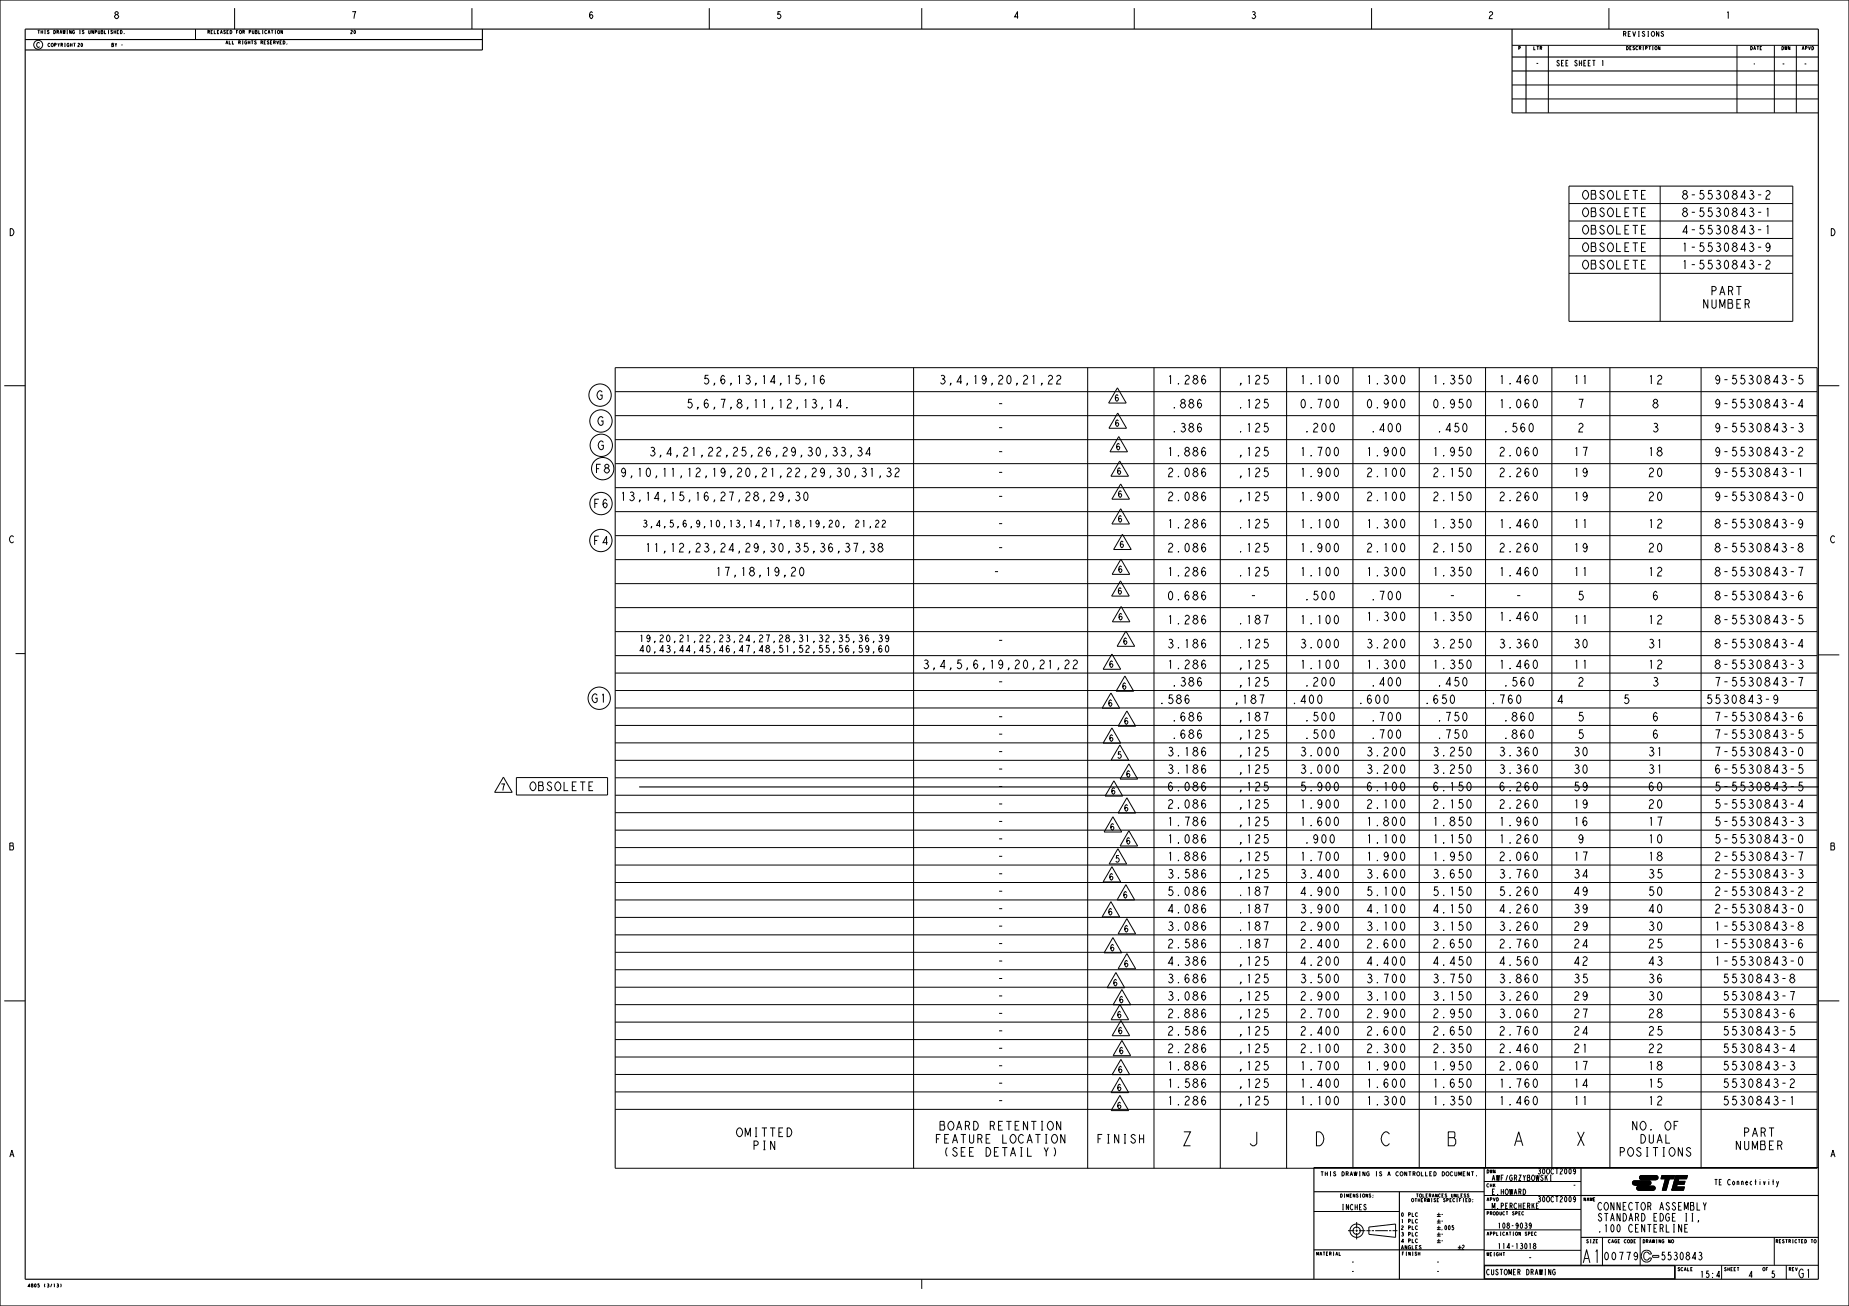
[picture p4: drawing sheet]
<svg xmlns="http://www.w3.org/2000/svg" width="841mm" height="594mm" viewBox="0 0 841 594" stroke-linecap="round" stroke-linejoin="round" font-family="sans-serif">
<g fill="none" stroke="#000" stroke-width=".45">
<path d="M33 20h1M34 20v1M51 14h-1l1 1h-1M52 14v1M52 15h1M53 14v1M53 15h1M54 14h-1v1h1M55 14l1 1h-1zM57 15h.1M89 13v5M107 4v9"/>
<path d="M123 14h1M124 14v1M125 14h.1M125 15h.1M125 14v1M126 19v1l1-1M127 19h1M128 19h-1v1h1M129 14v1l-1-1v1M129 19h1l-1 1zM131 20h.1M215 4v9"/>
<path d="M323 4v9M419 4v9M516 4v9M624 4v9M732 4v9M755 14v3l-2-3v3M757 15l-1-1v1a.9 .9 0 0 1 0 1 .9 .9 0 0 1 0 1l-1-1M55 20h1M688 39h139M688 21h139M704 21v30M729 28v-1v3"/>
<path d="M755 21v2l-1-2v2M790 21v30M801 21v2M807 21v30M817 21v30M824 21l1 1-1 1zM688 45h139M688 51h139M2 175h9M827 175h10M7 297h4M827 298h10"/>
<path d="M2 455h9M827 455h10M601 533h1M601 533v2M603 533v2M603 534h1M604 533v2M605 533h.1M605 535h.1M605 533v2M666 533h-1v2h1M668 533v2l-1-2v2"/>
<path d="M669 533h1M670 533v2M672 535h.1M675 537h44M703 534v3M703 535l1 2M704 534l-1 2M705 537h1M705 534v3M717 532l-1 1v-1h1v1l-1 1M743 537h7l1 1-1 1h-7v-1zM743 539h7z"/>
<path d="M745 540l7-1 1 2h-1h-7h-1zM745 540l7-1a1 1 0 0 1 1 1 1 1 0 0 1-1 1h-7l-1-1zM746 535h7l1 1-1 1h-6l-1-1zM747 537h6zM750 539h-7a1 1 0 0 1-1-1 1 1 0 0 1 1-1h7a1 1 0 0 1 1 1 1 1 0 0 1-1 1M753 537h-6a1 1 0 0 1-1-1 1 1 0 0 1 1-1h6a1 1 0 0 1 1 1 1 1 0 0 1-1 1M756 535h6l-1 1h-2l-1 5h-2l2-5h-3zM762 535h6l-1 1h-3l-4 5zM762 535h6l-1 1h-3l-1 1h3v2h-3v1h3v1h-6zM763 539v1h3v1h-6zM764 536l-1 1h3v2h-3l-3 2zM806 537h1"/>
<path d="M807 536v3M808 537l1 2-1 1M809 537v2M598 551h38M613 560h3M617 560h1M617 556v3M617 559v1M618 560h3M621 548l-1 1a.8 .8 0 0 1 1 0 .8 .8 0 0 1 0 1h-1M622 560h1M623 558l12-1v6l-12-2z"/>
<path d="M623 543v1M624 560h1M625 544h.1M625 545h.1M625 560h6M632 560h1M633 560h3M645 552h-1v1h1M645 555h-1v1h1M645 558h-1v1h1M654 552h1M654 558h1"/>
<path d="M654 555h1M654 553h1M654 559h1M654 556h1M654 552v1M654 555v1M654 558v1M661 557v1a.7 .7 0 0 1 0 1h-1M665 544h.1M665 543v2M665 545h1M665 547h1"/>
<path d="M667 543h-1l1 1h-1M667 546h.1M667 545v2M668 543h-1l1 1h-1M668 545l1 1v1zM670 546h.1M670 547h.1M675 544h44M675 559h44M681 545l1 1h-1zM691 552h.1M692 551h-1v2h1"/>
<path d="M693 541a1.3 1.3 0 0 1 1 1 1.3 1.3 0 0 1-1 1zM693 551l-1 1 1 1v-1M697 557h-1v-1v1l1 1-1 1v-1M697 548l1 2M698 547l-1 2M699 548h.1M700 547h-1v3h1M717 545h-1v-1l1 1v1l-1 1v-1M726 545h-1v1h1M745 541h7zM765 557v3l-2-3v3M766 559h1"/>
<path d="M767 555h.1M767 552v3M768 557h-2v3h2M769 547h1v3h-1zM769 548h1M769 555h1M769 552h1M770 552v3M772 547v3h1M773 555l-1 1M775 547v3M776 547l-1 2"/>
<path d="M609 569v2h1M617 561v3M645 561h-1v1h1M645 564l-1-1v1v1h1M645 570h1M646 569v2M646 567v1h-1M654 564h1M654 561h1M654 565h1M654 562h1M654 561v1"/>
<path d="M654 563v2M663 567h2M663 568h2M664 566v2M675 569h44M684 570h.1M684 570v1M695 561h1l-1-1v2M697 561h.1M697 560v2M698 567v-1h1l-1 1M699 561l-1-1v1v1h1"/>
<path d="M705 577v3l-1-3v3M707 578v-1a1.2 1.2 0 0 0-1 2 1.2 1.2 0 0 0 1 1v-1M727 564h-1v1h1M729 563v12M742 564h1l-1 1zM743 565h1M744 564h-1v1h1M745 571l-1 1-1-1 1-1h1v2l-1 1-1-1M746 563v12M747 569h2l2 1-2-1-1 2v1l1 1 2-1-1 2h-1l-2-1v-2zM754 571h-2v1h2M760 564v1l-1-1v1"/>
<path d="M762 575h65M769 577h.1M770 576h-1v2h1M773 570h1l-1 1a.9 .9 0 0 1 1 1 .9 .9 0 0 1-1 0M773 571h.1M783 575v7M790 576h1M791 576v2M812 575v7M824 564h1M824 564v1M26 584a.7 .7 0 0 1 1 1 .6 .6 0 0 1-1 0"/>
<path d="M26 585h.1M28 584v1M419 582v4M782 580h-1l1-2v3"/>
<circle cx="127" cy="14" r=".7"/>
<circle cx="17" cy="20" r="2"/>
<circle cx="753" cy="22" r=".7"/>
<circle cx="617" cy="560" r="3"/>
<circle cx="617" cy="560" r="1.7"/>
<circle cx="698" cy="567" r=".6"/>
<circle cx="761" cy="564" r=".7"/>
<circle cx="826" cy="564" r=".7"/>
</g>
<path d="M743 537h7l1 1-1 1h-7v-1zM745 540l7-1 1 2h-1h-7h-1zM746 535h7l1 1-1 1h-6l-1-1zM756 535h6l-1 1h-2l-1 5h-2l2-5h-3zM763 539v1h3v1h-6zM764 536l-1 1h3v2h-3l-3 2zM762 535h6l-1 1h-3l-4 5z" fill="#000"/>
<g fill="none" stroke="#000" stroke-width=".51">
<path d="M0 0h841v594h-841zM11 13h816v569h-816zM11 18h208M219 13v10h-208M688 13v38M688 32h139M688 26h139M694 21v30M675 531v51M719 531v44M827 531h-229v51M598 542h77"/>
<path d="M637 542v40M675 550h44M719 544h108M598 568h77M675 575h87v7M675 576h87v6h-87zM719 563h108"/>
</g>
<!-- layer: DRAFT_ENTITY -->
<path d="M291 358h536" fill="none" stroke="#000" stroke-width=".51"/>
<path d="M807 563v12" fill="none" stroke="#000" stroke-width=".45"/>
<!-- layer: DWG_TABLE -->
<g fill="none" stroke="#000" stroke-width=".45">
<path d="M714 85h101v61h-101zM714 93h101M720 95h1a2 2 0 0 1 2 2 2 2 0 0 1-2 2l-1-2zM720 87h1a2 2 0 0 1 2 2 2 2 0 0 1-2 2l-1-2zM749 95h-2v4h2M749 87h-2v4h2M755 85v61M766 96h-1l1-1h1v1M766 88h-1l1-1h1v1M803 87h1h1l-2 4h2M804 95v4M714 116h101"/>
<path d="M714 108h101M714 101h101M720 119l1-1a2 2 0 0 1 2 2 2 2 0 0 1-2 2l-1-2zM720 111l1-1a2 2 0 0 1 2 2 2 2 0 0 1-2 2l-1-2zM720 103h1a2 2 0 0 1 2 1 2 2 0 0 1-2 2l-1-2zM749 118h-2v4h2M749 110h-2v4h2M749 103h-2v3h2M766 111v-1v4M766 119v-1v4M768 105h-3l2-2v3M803 119l1-1 1 1-2 3h2"/>
<path d="M804 103v3M805 112l-1 1-1-1 1-1v-1l1 1v2l-1 1h-1M714 124h101M280 167h547v364h-547zM280 178h547M322 171h-1v1a1.2 1.2 0 0 1 1 1 1.2 1.2 0 0 1-1 1h-1M375 171h-1l-1 1v2l1 1 1-1v-1l-1-1-1 1M416 167v364M428 171h1l1 1h-1a1.1 1.1 0 0 1 1 2 1.1 1.1 0 0 1-2 0M429 172h.1M481 171h1l-1 4h1M495 167v364"/>
<path d="M525 167v364M555 167v364M585 167v364M615 167v364M646 167v364M676 167v364M706 167v364M732 167v364M774 167v364M782 172l-1 1v-2h1v2l-1 2v-1M820 171h-2v1a1.2 1.2 0 0 1 2 1 1.2 1.2 0 0 1-2 1M280 200h547"/>
<path d="M280 189h547M315 182h-2v1a1.2 1.2 0 0 1 2 1 1.2 1.2 0 0 1-2 1M383 185h-2l1-3v4M385 185v1zM782 194l-1 1v-2h1v2l-1 1M782 183l-1 1v-2h1v2l-1 2v-1M818 193h1h1l-1 1a1.1 1.1 0 0 1 1 2 1.1 1.1 0 0 1-2 0M819 194h.1M820 185h-2l2-3v4M280 211h547M296 204l1-1 1 1-1 1a1.1 1.1 0 0 1 1 2 1.1 1.1 0 0 1-2 0M297 205h.1"/>
<path d="M301 207h-1v1M389 217h.1M390 204h2l-1 1a1.1 1.1 0 0 1 1 2 1.1 1.1 0 0 1-2 0M391 205h.1M392 213h1l1 1-1 1a1.1 1.1 0 0 1 1 1 1.1 1.1 0 0 1-2 0M393 215h.1M396 206h-2l2-3v4M396 214l1-1v4M400 217h.1M404 213l1 1-1 1a1.1 1.1 0 0 1 1 1 1.1 1.1 0 0 1-2 0M404 215h.1M407 214l1-1 1 1-2 3h2"/>
<path d="M782 214l-1 1v-2l1 1v2l-1 1v-1M782 205l-1 1v-1v-1v-1l1 1v2l-1 1M818 204l1-1 1 1-2 3h2M818 214l1-1v4M280 233h547M280 222h547M293 237h1v1a.9 .9 0 0 1 0 1 .9 .9 0 0 1-1 0M293 238h1M296 240h.1M300 239h-1l1-2v3M356 225l-1 1v-2h1v2l-1 2v-1M359 228v-1v1"/>
<path d="M362 224h1h1l-1 1a1.1 1.1 0 0 1 1 2 1.1 1.1 0 0 1-2 0M363 225h.1M366 224h1v1v1v2l-1-2zM396 240h.1M398 237h1h1l-2 3h2M401 237h1h1l-2 3h2M781 238l-1-1 1-1 1 1-1 1M782 225l-1 1v-2h1v2l-1 2v-1M818 224h1l1 1v1l-1 2-1-2zM820 238h-1h-1v-1l1-1 1 1v2l-1 1-1-1M280 255h547M280 244h547"/>
<path d="M294 248l1-1v4M298 248l1-1v4M326 259l1-1v4M364 258h1l1 1-1 2v1l-1-1zM396 247h1l1 1-1 1a1.1 1.1 0 0 1 1 1 1.1 1.1 0 0 1-2 0M396 249h1M400 249v-1v-1l1 1v1M781 260l-1-1 1-1 1 1-1 1M781 249l-1-1 1-1 1 1-1 1M818 258h2l-1 4M819 249l-1-1 1-1 1 1-1 1M280 276h547"/>
<path d="M280 265h547M781 271l-1-1 1-1 1 1-1 1M820 270l-1-1-1 1v2l1 1 1-2h-1l-1 1M820 280h-2v1a1.2 1.2 0 0 1 2 1 1.2 1.2 0 0 1-2 1M280 298h547M280 287h547M291 289h1v3M293 296h-2l1-2v3M295 294l1 1-1 2-1-1zM296 290l-1 1-1-1 1-1 1 2-1 1-1-1M298 292h.1M298 297h.1"/>
<path d="M397 292h.1M397 297h.1M400 289h1v1a.9 .9 0 0 1 0 1 .9 .9 0 0 1-1 0M400 290h1M401 294h-1v1v1h1v-1h-1v1M403 294l1 1-1 2v-1zM404 290l-1 1v-1v-1h1v2l-1 1v-1M781 292h-1l1-1h1l-1 1M781 281h-1l1-1h1l-1 1M820 294h-2l2-3v4M280 314h547M280 306h547"/>
<path d="M420 301l1-1 1 1-1 1a1.1 1.1 0 0 1 1 2 1.1 1.1 0 0 1-2-1M421 302h.1M484 301l1-1 1 1-2 3h2M488 301l1-1 1 1-2 3h2M541 317l-1-1-1 1v2l1 1 1-2h-1l-1 1M573 316h2l-1 4M600 316l1 1v2l-1 1-1-1zM630 316l1 1v2l-1 1v-1zM660 316h1l1 1v2l-1 1-1-1zM690 316h1l1 1v2l-1 1-1-1zM780 308h2l-1 4M781 302l-1-1 1-1 1 1-1 1"/>
<path d="M809 317l-1 1h-1v-2h1v1l1 2-1 1-1-1M818 308h2l-1 4M818 301l1-1 1 1-1 1a1.1 1.1 0 0 1 1 2 1.1 1.1 0 0 1-2-1M819 302h.1M280 338h547M280 330h547M280 322h547M780 340h2l-1 4M780 332h2l-1 4M780 324h2l-1 4M820 325l-1-1-1 1v2l1 1 1-2h-1l-1 1M820 332h-2v2a1.2 1.2 0 0 1 2 1 1.2 1.2 0 0 1-2 1v-1"/>
<path d="M235 354h41v8h-41zM242 356a2 2 0 0 1 2 2 2 2 0 0 1-2 2l-1-2zM270 356h-2v4h2M280 354h547M280 346h547M782 348h-1l-1 1 1 2v1l1-1v-1l-1-1-1 1M782 356h-1v1a1.2 1.2 0 0 1 1 1 1.2 1.2 0 0 1-1 1h-1M818 340h1l1 1v2l-1 1-1-1zM820 356h-2v1a1.2 1.2 0 0 1 2 1 1.2 1.2 0 0 1-2 1M820 348h-2v1a1.2 1.2 0 0 1 2 1 1.2 1.2 0 0 1-2 1M280 378h547M280 370h547"/>
<path d="M280 362h547M782 380h-1v1a1.2 1.2 0 0 1 1 1 1.2 1.2 0 0 1-1 1h-1M782 372h-1v1a1.2 1.2 0 0 1 1 1 1.2 1.2 0 0 1-1 1h-1M782 364h-1v1a1.2 1.2 0 0 1 1 1 1.2 1.2 0 0 1-1 1h-1M818 372h1h1l-1 1a1.1 1.1 0 0 1 1 2 1.1 1.1 0 0 1-2 0M818 380h1l1 1v1l-1 2-1-2zM819 373h.1M820 367h-2l2-3v4M280 393h547M280 386h547M780 396l1-1 1 1-2 3h2M780 388l1-1 1 1-2 3h2"/>
<path d="M818 387h2l-1 4M818 396l1-1 1 1-1 1a1.1 1.1 0 0 1 1 2 1.1 1.1 0 0 1-2 0M819 397h.1M280 417h547M280 409h547M280 401h547M780 412l1-1 1 1-2 3h2M780 404l1-1 1 1-2 3h2M781 420v-1v4M818 404l1-1 1 1-2 3h2M818 412h1l1 1v1l-1 1-1-1zM280 433h547"/>
<path d="M280 425h547M781 428v-1v4M781 436v-1v4M818 435h1l1 1v2l-1 1-1-1zM819 421l-1-1 1-1 1 1-1 1M820 428l-1-1-1 2v1l1 1 1-2h-1l-1 1M280 457h547M280 449h547M280 441h547M786 459h-1l-1 2a1.2 1.2 0 0 1 2 1 1.2 1.2 0 0 1-2 1v-1M786 451h-1l-1 2a1.2 1.2 0 0 1 2 1 1.2 1.2 0 0 1-2 1v-1M786 443h-1l-1 2a1.2 1.2 0 0 1 2 1 1.2 1.2 0 0 1-2 1v-1"/>
<path d="M814 451h2l-1 4M815 445l-1-1 1-1 1 1-1 1M816 460l-1-1-1 1v2l1 1h1v-2h-1l-1 1M280 473h547M280 465h547M786 475h-1l-1 1a1.2 1.2 0 0 1 2 1 1.2 1.2 0 0 1-2 1M786 467h-1l-1 2a1.2 1.2 0 0 1 2 1 1.2 1.2 0 0 1-2 1v-1M816 467h-1l-1 2a1.2 1.2 0 0 1 2 1 1.2 1.2 0 0 1-2 1v-1M816 478h-2l2-3v4M280 497h547M280 489h547M280 481h547"/>
<path d="M786 499h-1l-1 1a1.2 1.2 0 0 1 2 1 1.2 1.2 0 0 1-2 1M786 491h-1l-1 1a1.2 1.2 0 0 1 2 1 1.2 1.2 0 0 1-2 1M786 483h-1l-1 1a1.2 1.2 0 0 1 2 1 1.2 1.2 0 0 1-2 1M814 491h1h1l-2 4h2M814 483h2v1h-1a1.1 1.1 0 0 1 1 2 1.1 1.1 0 0 1-2 0M815 484h.1M280 505h547M336 513a2 2 0 0 1 2 2 2 2 0 0 1-2 2l-1-2zM358 513a2 2 0 0 1 2 2 2 2 0 0 1-2 2zM426 518h1M428 510h1l1 3-1 1h-1zM428 512h1"/>
<path d="M428 516h-2v4M482 510v4l-1-4v4M484 516v4l-2-4v4M431 522l-1 2 1 2M479 522l1 2-1 2M737 524h2v-2h-2v4M769 523l-1-1-1 1 2 2v1h-1l-1-1"/>
<circle cx="766" cy="97" r="1.1"/>
<circle cx="766" cy="90" r="1.1"/>
<circle cx="781" cy="239" r="1.1"/>
<circle cx="400" cy="250" r="1.1"/>
<circle cx="781" cy="250" r="1.1"/>
<circle cx="819" cy="250" r="1.1"/>
<circle cx="781" cy="272" r="1.1"/>
<circle cx="781" cy="261" r="1.1"/>
<circle cx="781" cy="283" r="1.1"/>
<circle cx="781" cy="294" r="1.1"/>
<circle cx="781" cy="303" r="1.1"/>
<circle cx="819" cy="422" r="1.1"/>
<circle cx="815" cy="446" r="1.1"/>
</g>
<!-- layer: NOTE -->
<g fill="none" stroke="#000" stroke-width=".45">
<circle cx="273" cy="180" r="5"/>
<circle cx="273" cy="191" r="5"/>
<circle cx="273" cy="203" r="5"/>
<circle cx="274" cy="213" r="5"/>
<circle cx="273" cy="229" r="5"/>
<circle cx="273" cy="246" r="5"/>
<circle cx="273" cy="318" r="5"/>
</g>
<!-- layer: SYMBOL -->
<g fill="none" stroke="#000" stroke-width=".45">
<path d="M508 176l4 7h-8zM508 188l4 7h-8zM509 199l4 6h-8zM509 210l4 7h-8zM510 231l4 7h-8zM510 220l4 7h-8zM510 254l4 7h-8zM511 243l4 7h-8zM510 264l4 7h-8zM510 276l4 7h-8zM506 297l4 7h-8zM512 287l4 7h-8z"/>
<path d="M505 315l4 7h-8zM512 307l4 7h-8zM506 331l4 7h-8zM509 339l4 7h-8zM513 323l4 7h-8zM229 353l4 7h-8zM507 355l4 7h-8zM513 347l4 7h-8zM506 371l4 7h-8zM513 363l4 7h-8zM513 378l4 7h-8zM506 394l4 7h-8z"/>
<path d="M508 386l4 7h-8zM505 410l4 7h-8zM512 402l4 7h-8zM513 418l4 7h-8zM506 426l4 7h-8zM513 434l4 7h-8zM508 442l4 7h-8zM509 457l4 7h-8zM510 450l4 7h-8zM510 464l4 7h-8zM510 473l4 7h-8zM509 498l4 7h-8z"/>
<path d="M509 490l4 7h-8zM510 482l4 7h-8z"/>
</g>
<g font-size="8.3">
<text x="537" y="521">Z</text>
<text x="568" y="521">J</text>
<text x="598" y="521">D</text>
<text x="628" y="521">C</text>
<text x="658" y="521">B</text>
<text x="688" y="521">A</text>
<text x="717" y="521">X</text>
</g>
<text font-size="7.8" x="719" y="574">A1</text>
<g font-size="5.2">
<text x="722" y="91">OBSOLETE</text>
<text x="768" y="91">8-5530843-2</text>
<text x="722" y="99">OBSOLETE</text>
<text x="768" y="99">8-5530843-1</text>
<text x="722" y="106">OBSOLETE</text>
<text x="768" y="106">4-5530843-1</text>
<text x="722" y="114">OBSOLETE</text>
<text x="768" y="114">1-5530843-9</text>
<text x="722" y="122">OBSOLETE</text>
<text x="768" y="122">1-5530843-2</text>
<text x="779" y="134">PART</text>
<text x="776" y="140">NUMBER</text>
<text x="324" y="175">5,6,13,14,15,16</text>
<text x="432" y="175">3,4,19,20,21,22</text>
<text x="532" y="175">1.286</text>
<text x="564" y="175">,125</text>
<text x="593" y="175">1.100</text>
<text x="623" y="175">1.300</text>
<text x="653" y="175">1.350</text>
<text x="683" y="175">1.460</text>
<text x="716" y="175">11</text>
<text x="750" y="175">12</text>
<text x="783" y="175">9-5530843-5</text>
<text x="271" y="182">G</text>
<text x="318" y="186">5,6,7,8,11,12,13,14.</text>
<text x="454" y="186">-</text>
<text x="534" y="186">.886</text>
<text x="564" y="186">.125</text>
<text x="593" y="186">0.700</text>
<text x="623" y="186">0.900</text>
<text x="653" y="186">0.950</text>
<text x="683" y="186">1.060</text>
<text x="718" y="186">7</text>
<text x="751" y="186">8</text>
<text x="783" y="186">9-5530843-4</text>
<text x="272" y="193">G</text>
<text x="454" y="196">-</text>
<text x="534" y="196">.386</text>
<text x="564" y="196">.125</text>
<text x="594" y="196">.200</text>
<text x="624" y="196">.400</text>
<text x="654" y="196">.450</text>
<text x="685" y="196">.560</text>
<text x="718" y="196">2</text>
<text x="751" y="196">3</text>
<text x="783" y="196">9-5530843-3</text>
<text x="272" y="205">G</text>
<text x="304" y="207">3,4,21,22,25,26,29,30,33,34</text>
<text x="454" y="207">-</text>
<text x="532" y="207">1.886</text>
<text x="564" y="207">,125</text>
<text x="593" y="207">1.700</text>
<text x="623" y="207">1.900</text>
<text x="653" y="207">1.950</text>
<text x="683" y="207">2.060</text>
<text x="716" y="207">17</text>
<text x="750" y="207">18</text>
<text x="783" y="207">9-5530843-2</text>
<text x="271" y="215">F8</text>
<text x="282" y="217">9,10,11,12,19,20,21,22,29,30,31,32</text>
<text x="454" y="217">-</text>
<text x="532" y="217">2.086</text>
<text x="564" y="217">,125</text>
<text x="593" y="217">1.900</text>
<text x="623" y="217">2.100</text>
<text x="653" y="217">2.150</text>
<text x="683" y="217">2.260</text>
<text x="716" y="217">19</text>
<text x="750" y="217">20</text>
<text x="783" y="217">9-5530843-1</text>
<text x="282" y="228">13,14,15,16,27,28,29,30</text>
<text x="454" y="228">-</text>
<text x="532" y="228">2.086</text>
<text x="564" y="228">,125</text>
<text x="593" y="228">1.900</text>
<text x="623" y="228">2.100</text>
<text x="653" y="228">2.150</text>
<text x="683" y="228">2.260</text>
<text x="716" y="228">19</text>
<text x="750" y="228">20</text>
<text x="783" y="228">9-5530843-0</text>
<text x="270" y="231">F6</text>
<text x="454" y="240">-</text>
<text x="532" y="240">1.286</text>
<text x="564" y="240">.125</text>
<text x="593" y="240">1.100</text>
<text x="623" y="240">1.300</text>
<text x="653" y="240">1.350</text>
<text x="683" y="240">1.460</text>
<text x="716" y="240">11</text>
<text x="750" y="240">12</text>
<text x="783" y="240">8-5530843-9</text>
<text x="270" y="248">F4</text>
<text x="303" y="251">11,12,23,24,29,30,35,36,37,38</text>
<text x="454" y="251">-</text>
<text x="532" y="251">2.086</text>
<text x="564" y="251">.125</text>
<text x="593" y="251">1.900</text>
<text x="623" y="251">2.100</text>
<text x="653" y="251">2.150</text>
<text x="683" y="251">2.260</text>
<text x="716" y="251">19</text>
<text x="750" y="251">20</text>
<text x="783" y="251">8-5530843-8</text>
<text x="329" y="262">17,18,19,20</text>
<text x="452" y="262">-</text>
<text x="532" y="262">1.286</text>
<text x="564" y="262">.125</text>
<text x="593" y="262">1.100</text>
<text x="623" y="262">1.300</text>
<text x="653" y="262">1.350</text>
<text x="683" y="262">1.460</text>
<text x="716" y="262">11</text>
<text x="750" y="262">12</text>
<text x="783" y="262">8-5530843-7</text>
<text x="532" y="273">0.686</text>
<text x="569" y="273">-</text>
<text x="594" y="273">.500</text>
<text x="624" y="273">.700</text>
<text x="659" y="273">-</text>
<text x="689" y="273">-</text>
<text x="718" y="273">5</text>
<text x="751" y="273">6</text>
<text x="783" y="273">8-5530843-6</text>
<text x="532" y="284">1.286</text>
<text x="564" y="284">.187</text>
<text x="593" y="284">1.100</text>
<text x="623" y="282">1.300</text>
<text x="653" y="282">1.350</text>
<text x="683" y="282">1.460</text>
<text x="716" y="284">11</text>
<text x="750" y="284">12</text>
<text x="783" y="284">8-5530843-5</text>
<text x="454" y="293">-</text>
<text x="532" y="295">3.186</text>
<text x="564" y="295">.125</text>
<text x="593" y="295">3.000</text>
<text x="623" y="295">3.200</text>
<text x="653" y="295">3.250</text>
<text x="683" y="295">3.360</text>
<text x="716" y="295">30</text>
<text x="750" y="295">31</text>
<text x="783" y="295">8-5530843-4</text>
<text x="426" y="304">3,4,5,6,19,20,21,22</text>
<text x="532" y="304">1.286</text>
<text x="564" y="304">,125</text>
<text x="593" y="304">1.100</text>
<text x="623" y="304">1.300</text>
<text x="653" y="304">1.350</text>
<text x="683" y="304">1.460</text>
<text x="716" y="304">11</text>
<text x="750" y="304">12</text>
<text x="783" y="304">8-5530843-3</text>
<text x="454" y="312">-</text>
<text x="534" y="312">.386</text>
<text x="564" y="312">,125</text>
<text x="594" y="312">.200</text>
<text x="624" y="312">.400</text>
<text x="654" y="312">.450</text>
<text x="685" y="312">.560</text>
<text x="718" y="312">2</text>
<text x="751" y="312">3</text>
<text x="783" y="312">7-5530843-7</text>
<text x="269" y="320">G1</text>
<text x="527" y="320">.586</text>
<text x="560" y="320">,187</text>
<text x="587" y="320">.400</text>
<text x="617" y="320">.600</text>
<text x="647" y="320">.650</text>
<text x="678" y="320">.760</text>
<text x="708" y="320">4</text>
<text x="737" y="320">5</text>
<text x="776" y="320">5530843-9</text>
<text x="454" y="328">-</text>
<text x="534" y="328">.686</text>
<text x="564" y="328">,187</text>
<text x="594" y="328">.500</text>
<text x="624" y="328">.700</text>
<text x="654" y="328">.750</text>
<text x="685" y="328">.860</text>
<text x="718" y="328">5</text>
<text x="751" y="328">6</text>
<text x="783" y="328">7-5530843-6</text>
<text x="454" y="336">-</text>
<text x="534" y="336">.686</text>
<text x="564" y="336">,125</text>
<text x="594" y="336">.500</text>
<text x="624" y="336">.700</text>
<text x="654" y="336">.750</text>
<text x="685" y="336">.860</text>
<text x="718" y="336">5</text>
<text x="751" y="336">6</text>
<text x="783" y="336">7-5530843-5</text>
<text x="454" y="344">-</text>
<text x="532" y="344">3.186</text>
<text x="564" y="344">,125</text>
<text x="593" y="344">3.000</text>
<text x="623" y="344">3.200</text>
<text x="653" y="344">3.250</text>
<text x="683" y="344">3.360</text>
<text x="716" y="344">30</text>
<text x="750" y="344">31</text>
<text x="783" y="344">7-5530843-0</text>
<text x="454" y="352">-</text>
<text x="532" y="352">3.186</text>
<text x="564" y="352">,125</text>
<text x="593" y="352">3.000</text>
<text x="623" y="352">3.200</text>
<text x="653" y="352">3.250</text>
<text x="683" y="352">3.360</text>
<text x="716" y="352">30</text>
<text x="750" y="352">31</text>
<text x="783" y="352">6-5530843-5</text>
<text x="243" y="360">OBSOLETE</text>
<text x="454" y="360">-</text>
<text x="532" y="360">6.086</text>
<text x="564" y="360">,125</text>
<text x="593" y="360">5.900</text>
<text x="623" y="360">6.100</text>
<text x="653" y="360">6.150</text>
<text x="683" y="360">6.260</text>
<text x="716" y="360">59</text>
<text x="750" y="360">60</text>
<text x="783" y="360">5-5530843-5</text>
<text x="454" y="368">-</text>
<text x="532" y="368">2.086</text>
<text x="564" y="368">,125</text>
<text x="593" y="368">1.900</text>
<text x="623" y="368">2.100</text>
<text x="653" y="368">2.150</text>
<text x="683" y="368">2.260</text>
<text x="716" y="368">19</text>
<text x="750" y="368">20</text>
<text x="783" y="368">5-5530843-4</text>
<text x="454" y="376">-</text>
<text x="532" y="376">1.786</text>
<text x="564" y="376">,125</text>
<text x="593" y="376">1.600</text>
<text x="623" y="376">1.800</text>
<text x="653" y="376">1.850</text>
<text x="683" y="376">1.960</text>
<text x="716" y="376">16</text>
<text x="750" y="376">17</text>
<text x="783" y="376">5-5530843-3</text>
<text x="454" y="384">-</text>
<text x="532" y="384">1.086</text>
<text x="564" y="384">,125</text>
<text x="594" y="384">.900</text>
<text x="623" y="384">1.100</text>
<text x="653" y="384">1.150</text>
<text x="683" y="384">1.260</text>
<text x="718" y="384">9</text>
<text x="750" y="384">10</text>
<text x="783" y="384">5-5530843-0</text>
<text x="454" y="391">-</text>
<text x="532" y="391">1.886</text>
<text x="564" y="391">,125</text>
<text x="593" y="391">1.700</text>
<text x="623" y="391">1.900</text>
<text x="653" y="391">1.950</text>
<text x="683" y="391">2.060</text>
<text x="716" y="391">17</text>
<text x="750" y="391">18</text>
<text x="783" y="391">2-5530843-7</text>
<text x="454" y="399">-</text>
<text x="532" y="399">3.586</text>
<text x="564" y="399">,125</text>
<text x="593" y="399">3.400</text>
<text x="623" y="399">3.600</text>
<text x="653" y="399">3.650</text>
<text x="683" y="399">3.760</text>
<text x="716" y="399">34</text>
<text x="750" y="399">35</text>
<text x="783" y="399">2-5530843-3</text>
<text x="454" y="407">-</text>
<text x="532" y="407">5.086</text>
<text x="564" y="407">.187</text>
<text x="593" y="407">4.900</text>
<text x="623" y="407">5.100</text>
<text x="653" y="407">5.150</text>
<text x="683" y="407">5.260</text>
<text x="716" y="407">49</text>
<text x="750" y="407">50</text>
<text x="783" y="407">2-5530843-2</text>
<text x="454" y="415">-</text>
<text x="532" y="415">4.086</text>
<text x="564" y="415">.187</text>
<text x="593" y="415">3.900</text>
<text x="623" y="415">4.100</text>
<text x="653" y="415">4.150</text>
<text x="683" y="415">4.260</text>
<text x="716" y="415">39</text>
<text x="750" y="415">40</text>
<text x="783" y="415">2-5530843-0</text>
<text x="454" y="423">-</text>
<text x="532" y="423">3.086</text>
<text x="564" y="423">.187</text>
<text x="593" y="423">2.900</text>
<text x="623" y="423">3.100</text>
<text x="653" y="423">3.150</text>
<text x="683" y="423">3.260</text>
<text x="716" y="423">29</text>
<text x="750" y="423">30</text>
<text x="783" y="423">1-5530843-8</text>
<text x="454" y="431">-</text>
<text x="532" y="431">2.586</text>
<text x="564" y="431">.187</text>
<text x="593" y="431">2.400</text>
<text x="623" y="431">2.600</text>
<text x="653" y="431">2.650</text>
<text x="683" y="431">2.760</text>
<text x="716" y="431">24</text>
<text x="750" y="431">25</text>
<text x="783" y="431">1-5530843-6</text>
<text x="454" y="439">-</text>
<text x="532" y="439">4.386</text>
<text x="564" y="439">,125</text>
<text x="593" y="439">4.200</text>
<text x="623" y="439">4.400</text>
<text x="653" y="439">4.450</text>
<text x="683" y="439">4.560</text>
<text x="716" y="439">42</text>
<text x="750" y="439">43</text>
<text x="783" y="439">1-5530843-0</text>
<text x="454" y="447">-</text>
<text x="532" y="447">3.686</text>
<text x="564" y="447">,125</text>
<text x="593" y="447">3.500</text>
<text x="623" y="447">3.700</text>
<text x="653" y="447">3.750</text>
<text x="683" y="447">3.860</text>
<text x="716" y="447">35</text>
<text x="750" y="447">36</text>
<text x="786" y="447">5530843-8</text>
<text x="454" y="455">-</text>
<text x="532" y="455">3.086</text>
<text x="564" y="455">,125</text>
<text x="593" y="455">2.900</text>
<text x="623" y="455">3.100</text>
<text x="653" y="455">3.150</text>
<text x="683" y="455">3.260</text>
<text x="716" y="455">29</text>
<text x="750" y="455">30</text>
<text x="786" y="455">5530843-7</text>
<text x="454" y="463">-</text>
<text x="532" y="463">2.886</text>
<text x="564" y="463">,125</text>
<text x="593" y="463">2.700</text>
<text x="623" y="463">2.900</text>
<text x="653" y="463">2.950</text>
<text x="683" y="463">3.060</text>
<text x="716" y="463">27</text>
<text x="750" y="463">28</text>
<text x="786" y="463">5530843-6</text>
<text x="454" y="471">-</text>
<text x="532" y="471">2.586</text>
<text x="564" y="471">,125</text>
<text x="593" y="471">2.400</text>
<text x="623" y="471">2.600</text>
<text x="653" y="471">2.650</text>
<text x="683" y="471">2.760</text>
<text x="716" y="471">24</text>
<text x="750" y="471">25</text>
<text x="786" y="471">5530843-5</text>
<text x="454" y="479">-</text>
<text x="532" y="479">2.286</text>
<text x="564" y="479">,125</text>
<text x="593" y="479">2.100</text>
<text x="623" y="479">2.300</text>
<text x="653" y="479">2.350</text>
<text x="683" y="479">2.460</text>
<text x="716" y="479">21</text>
<text x="750" y="479">22</text>
<text x="786" y="479">5530843-4</text>
<text x="454" y="487">-</text>
<text x="532" y="487">1.886</text>
<text x="564" y="487">,125</text>
<text x="593" y="487">1.700</text>
<text x="623" y="487">1.900</text>
<text x="653" y="487">1.950</text>
<text x="683" y="487">2.060</text>
<text x="716" y="487">17</text>
<text x="750" y="487">18</text>
<text x="786" y="487">5530843-3</text>
<text x="454" y="495">-</text>
<text x="532" y="495">1.586</text>
<text x="564" y="495">,125</text>
<text x="593" y="495">1.400</text>
<text x="623" y="495">1.600</text>
<text x="653" y="495">1.650</text>
<text x="683" y="495">1.760</text>
<text x="716" y="495">14</text>
<text x="750" y="495">15</text>
<text x="786" y="495">5530843-2</text>
<text x="454" y="503">-</text>
<text x="532" y="503">1.286</text>
<text x="564" y="503">,125</text>
<text x="593" y="503">1.100</text>
<text x="623" y="503">1.300</text>
<text x="653" y="503">1.350</text>
<text x="683" y="503">1.460</text>
<text x="716" y="503">11</text>
<text x="750" y="503">12</text>
<text x="786" y="503">5530843-1</text>
<text x="432" y="514">BOARD RETENTION</text>
<text x="744" y="514">NO. OF</text>
<text x="337" y="517">OMITTED</text>
<text x="430" y="520">FEATURE LOCATION</text>
<text x="501" y="520">FINISH</text>
<text x="747" y="520">DUAL</text>
<text x="794" y="517">PART</text>
<text x="343" y="523">PIN</text>
<text x="433" y="526">(SEE DETAIL Y)</text>
<text x="739" y="526">POSITIONS</text>
<text x="791" y="523">NUMBER</text>
<text x="818" y="581">G1</text>
</g>
<g font-size="4.6">
<text x="726" y="550">CONNECTOR ASSEMBLY</text>
<text x="726" y="555">STANDARD EDGE II,</text>
<text x="726" y="560">.100 CENTERLINE</text>
<text x="729" y="573">00779</text>
<text x="755" y="573">5530843</text>
</g>
<g font-size="4.1">
<text x="52" y="8">8</text>
<text x="159" y="8">7</text>
<text x="267" y="8">6</text>
<text x="353" y="8">5</text>
<text x="461" y="8">4</text>
<text x="569" y="8">3</text>
<text x="677" y="8">2</text>
<text x="785" y="8">1</text>
<text x="4" y="107">D</text>
<text x="832" y="107">D</text>
<text x="302" y="240">3,4,5,6,9,10,13,14,17,18,19,20, 21,22</text>
<text x="4" y="247">C</text>
<text x="832" y="247">C</text>
<text x="301" y="292">19,20,21,22,23,24,27,28,31,32,35,36,39</text>
<text x="301" y="297">40,43,44,45,46,47,48,51,52,55,56,59,60</text>
<text x="4" y="387">B</text>
<text x="832" y="387">B</text>
<text x="4" y="526">A</text>
<text x="832" y="526">A</text>
</g>
<g font-size="3.9">
<text x="507" y="182">6</text>
<text x="507" y="194">6</text>
<text x="507" y="205">6</text>
<text x="508" y="216">6</text>
<text x="508" y="226">6</text>
<text x="508" y="238">6</text>
<text x="509" y="249">6</text>
<text x="508" y="260">6</text>
<text x="508" y="270">6</text>
<text x="508" y="282">6</text>
<text x="510" y="293">6</text>
<text x="504" y="304">6</text>
<text x="510" y="314">6</text>
<text x="504" y="321">6</text>
<text x="511" y="329">6</text>
<text x="504" y="337">6</text>
<text x="508" y="345">5</text>
<text x="512" y="354">6</text>
<text x="227" y="360">7</text>
<text x="505" y="361">6</text>
<text x="511" y="369">6</text>
<text x="505" y="378">6</text>
<text x="512" y="384">6</text>
<text x="507" y="392">5</text>
<text x="504" y="400">6</text>
<text x="510" y="408">6</text>
<text x="504" y="416">6</text>
<text x="511" y="424">6</text>
<text x="505" y="433">6</text>
<text x="511" y="440">6</text>
<text x="506" y="448">6</text>
<text x="509" y="456">6</text>
<text x="508" y="463">6</text>
<text x="508" y="470">6</text>
<text x="509" y="479">6</text>
<text x="508" y="488">6</text>
<text x="508" y="496">6</text>
<text x="508" y="504">6</text>
<text x="695" y="573">-</text>
<text x="773" y="581">15:4</text>
<text x="795" y="581">4</text>
<text x="805" y="581">5</text>
</g>
<g font-size="3.3">
<text x="708" y="30">SEE SHEET 1</text>
<text x="698" y="30">-</text>
<text x="810" y="30">-</text>
<text x="820" y="30">-</text>
<text x="699" y="534">30OCT2009</text>
<text x="678" y="537">AWF/GRZYBOWSKI</text>
<text x="780" y="539">TE Connectivity</text>
<text x="678" y="543">E.HOWARD</text>
<text x="715" y="540">-</text>
<text x="610" y="550">INCHES</text>
<text x="678" y="550">M.PERCHERKE</text>
<text x="699" y="547">30OCT2009</text>
<text x="681" y="559">108-9039</text>
<text x="681" y="568">114-13018</text>
<text x="614" y="575">-</text>
<text x="653" y="575">-</text>
<text x="614" y="580">-</text>
<text x="653" y="580">-</text>
<text x="676" y="580">CUSTOMER DRAWING</text>
</g>
<g font-size="2.9">
<text x="738" y="17">REVISIONS</text>
<text x="16" y="22">C</text>
</g>
<g font-size="2.6">
<text x="797" y="30">-</text>
<text x="655" y="553">-</text>
<text x="655" y="556">-</text>
<text x="655" y="559">.005</text>
<text x="655" y="562">-</text>
<text x="655" y="565">-</text>
<text x="665" y="568">2</text>
</g>
<text font-size="2.5" x="607" y="535">THIS DRAWING IS A CONTROLLED DOCUMENT.</text>
<g font-size="2.2">
<text x="637" y="553">0 PLC</text>
<text x="637" y="556">1 PLC</text>
<text x="637" y="559">2 PLC</text>
<text x="637" y="562">3 PLC</text>
<text x="637" y="565">4 PLC</text>
<text x="637" y="568">ANGLES</text>
</g>
<g font-size="2">
<text x="17" y="15">THIS DRAWING IS UNPUBLISHED.</text>
<text x="94" y="15">RELEASED FOR PUBLICATION</text>
<text x="159" y="15">20</text>
<text x="22" y="21">COPYRIGHT</text>
<text x="35" y="21">20</text>
<text x="51" y="21">BY -</text>
<text x="102" y="20">ALL RIGHTS RESERVED.</text>
<text x="690" y="23">P</text>
<text x="697" y="23">LTR</text>
<text x="739" y="23">DESCRIPTION</text>
<text x="796" y="23">DATE</text>
<text x="810" y="23">DWN</text>
<text x="819" y="23">APVD</text>
<text x="676" y="534">DWN</text>
<text x="676" y="540">CHK</text>
<text x="609" y="545">DIMENSIONS:</text>
<text x="644" y="545">TOLERANCES UNLESS</text>
<text x="642" y="547">OTHERWISE SPECIFIED:</text>
<text x="676" y="546">APVD</text>
<text x="720" y="546">NAME</text>
<text x="676" y="553">PRODUCT SPEC</text>
<text x="676" y="562">APPLICATION SPEC</text>
<text x="721" y="565">SIZE</text>
<text x="731" y="565">CAGE CODE</text>
<text x="747" y="565">DRAWING NO</text>
<text x="808" y="565">RESTRICTED TO</text>
<text x="599" y="571">MATERIAL</text>
<text x="638" y="571">FINISH</text>
<text x="676" y="571">WEIGHT</text>
<text x="763" y="578">SCALE</text>
<text x="784" y="578">SHEET</text>
<text x="802" y="578">OF</text>
<text x="813" y="578">REV</text>
<text x="12" y="585">4805 (3/13)</text>
</g>
</svg>
